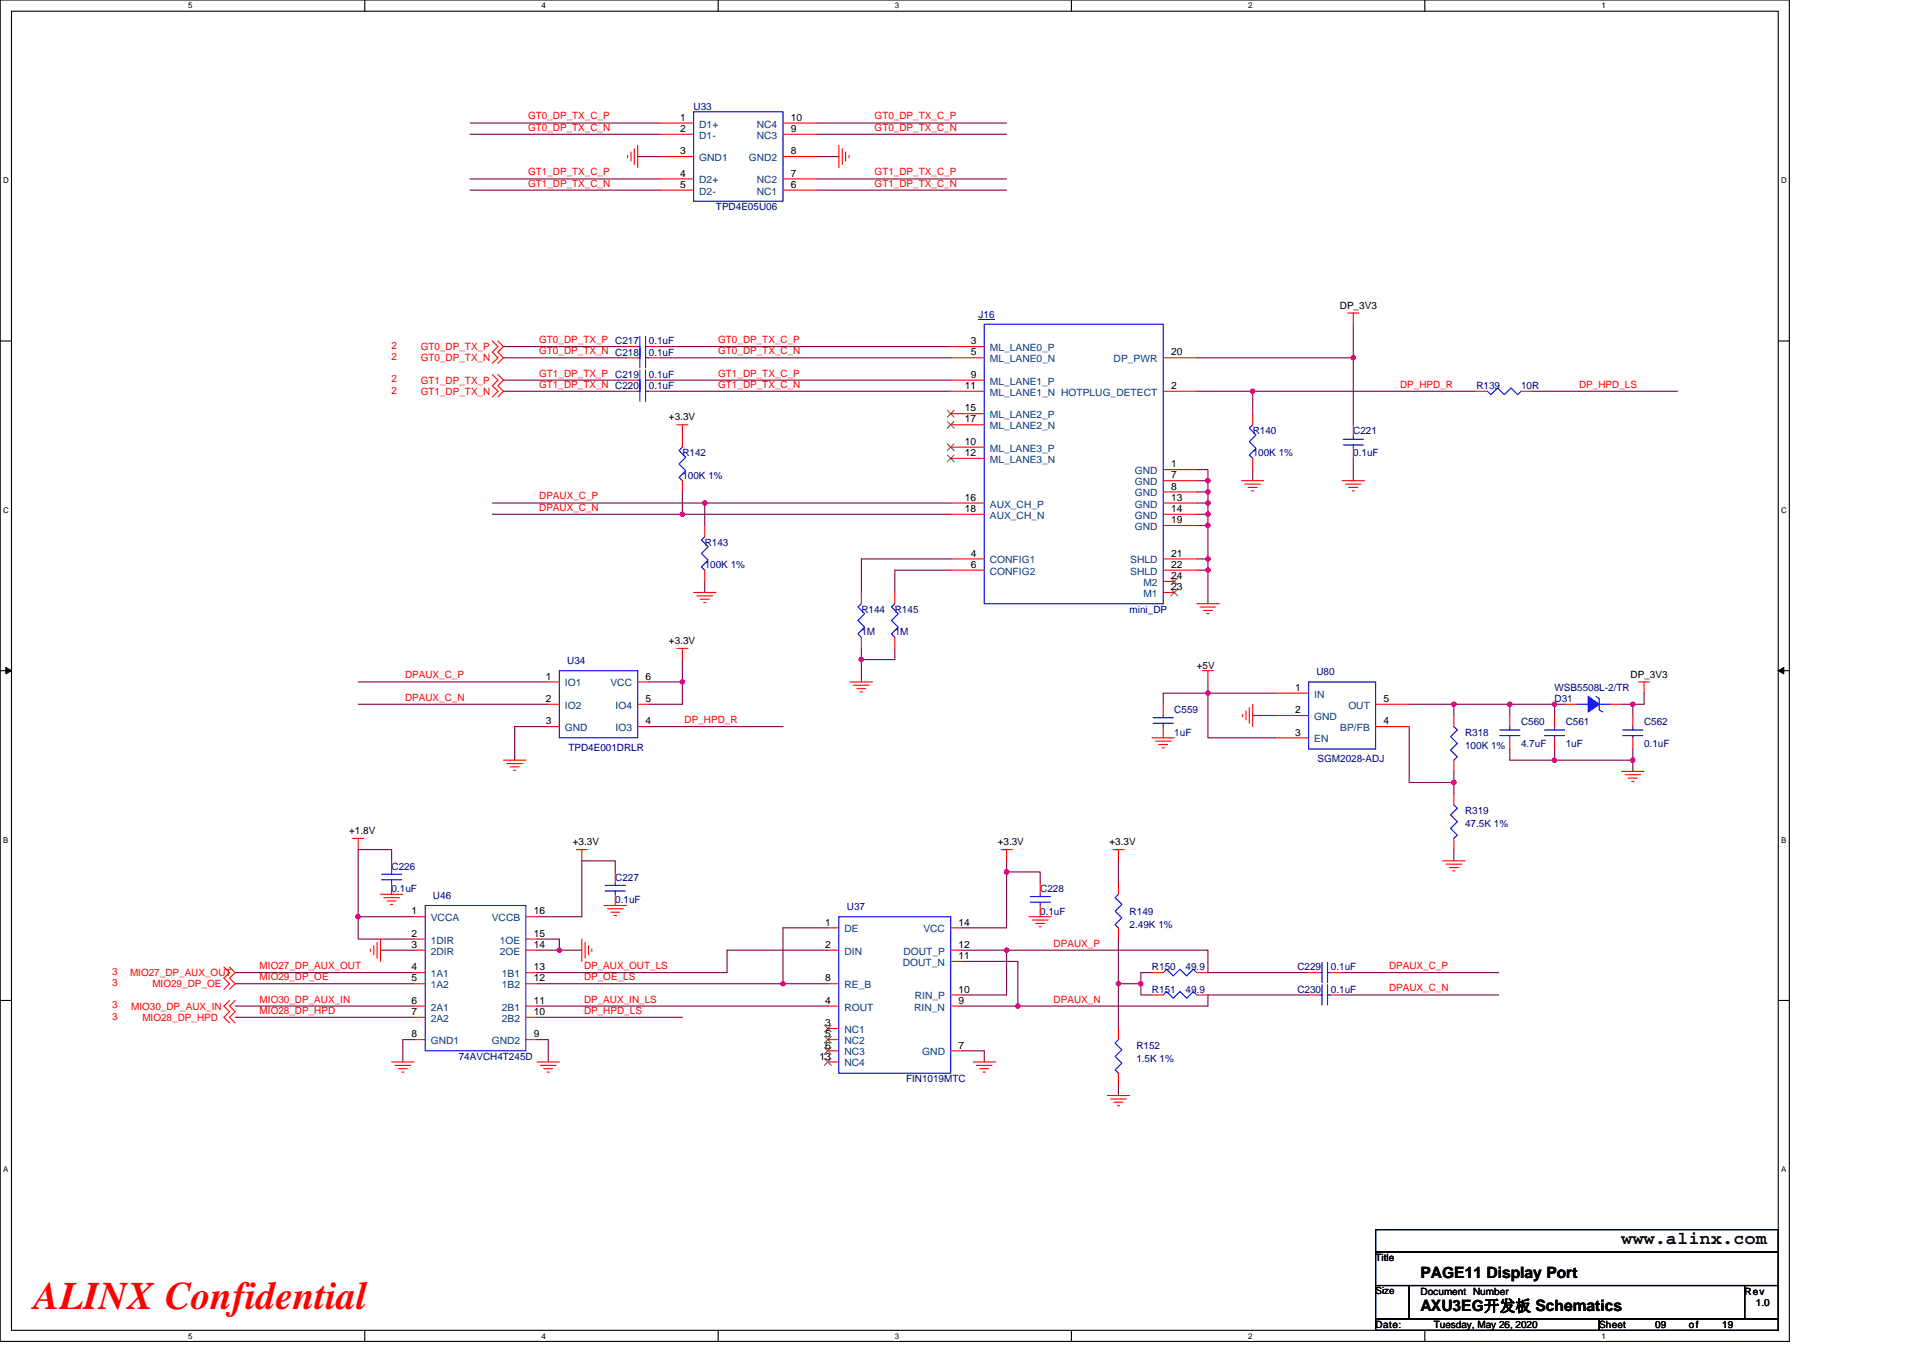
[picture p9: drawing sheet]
<svg xmlns="http://www.w3.org/2000/svg" width="297mm" height="210mm" viewBox="0 0 297 210" stroke-linecap="round" stroke-linejoin="round" font-family="sans-serif">
<path d="M0 0h276.4v207.3h-276.4zM1.8 1.7h272.9v203.8h-272.9z" fill="none" stroke="#000" stroke-width=".17"/>
<g fill="#fff">
<path d="M29.1 .2h.6v1.4h-.6z"/>
<path d="M29.1 205.7h.6v1.4h-.6z"/>
</g>
<path d="M56.3 0v1.7M56.3 205.5v1.8" fill="none" stroke="#000" stroke-width=".17"/>
<g fill="#fff">
<path d="M83.6 .2h.7v1.4h-.7z"/>
<path d="M83.6 205.7h.7v1.4h-.7z"/>
</g>
<path d="M110.9 0v1.7M110.9 205.5v1.8" fill="none" stroke="#000" stroke-width=".17"/>
<g fill="#fff">
<path d="M138.2 .2h.7v1.4h-.7z"/>
<path d="M138.2 205.7h.7v1.4h-.7z"/>
</g>
<path d="M165.5 0v1.7M165.5 205.5v1.8" fill="none" stroke="#000" stroke-width=".17"/>
<g fill="#fff">
<path d="M192.8 .2h.6v1.4h-.6z"/>
<path d="M192.8 205.7h.6v1.4h-.6z"/>
</g>
<path d="M220.1 0v1.7M220.1 205.5v1.8" fill="none" stroke="#000" stroke-width=".17"/>
<g fill="#fff">
<path d="M247.4 .2h.6v1.4h-.6z"/>
<path d="M247.4 205.7h.6v1.4h-.6z"/>
<path d="M.5 27.2h.8v1.4h-.8z"/>
<path d="M275.1 27.2h.9v1.4h-.9z"/>
<path d="M.5 78.1h.8v1.4h-.8z"/>
<path d="M275.1 78.1h.9v1.4h-.9z"/>
</g>
<path d="M0 52.7h1.8M274.7 52.7h1.7" fill="none" stroke="#000" stroke-width=".17"/>
<g fill="#fff">
<path d="M.5 129.1h.8v1.4h-.8z"/>
<path d="M275.1 129.1h.8v1.4h-.8z"/>
</g>
<path d="M0 103.6h1.8M274.7 103.6h1.7" fill="none" stroke="#000" stroke-width=".17"/>
<path d="M.9 103.1l.9 .5-.9 .5zM274.7 103.6l.8-.5v1z" fill="#000" stroke="#000" stroke-width=".15"/>
<g fill="#fff">
<path d="M.5 180h.8v1.4h-.8z"/>
<path d="M275.1 180h.8v1.4h-.8z"/>
</g>
<path d="M0 154.6h1.8M274.7 154.6h1.7M212.5 190h62.2v3.5h-62.2zM212.5 193.5h62.2v5.1h-62.2zM212.5 198.6h5.2v5.2h-5.2zM217.7 198.6h51.8v5.2h-51.8zM269.5 198.6h5.2v5.2h-5.2zM212.5 203.8h34.5v1.7h-34.5zM247 203.8h27.7v1.7h-27.7z" fill="none" stroke="#000" stroke-width=".17"/>
<g fill="none" stroke="#800040" stroke-width=".17">
<path d="M72.6 19h29.4M126.1 19h29.4M72.6 20.7h29.4M72.6 27.6h29.4M72.6 29.4h29.4M98.5 24.2h3.5M126.1 24.2h3.5M126.1 20.7h29.4M126.1 27.6h29.4M126.1 29.4h29.4M77.8 53.6h19M77.8 55.3h19"/>
<path d="M77.8 58.7h19M102 53.6h44.9M102 55.3h44.9M102 58.7h44.9M184.9 55.3h24.1M209 50.1v5.2M209 55.3v10.3M76 79.5h29.4M76 77.7h32.9v3.5M77.8 60.5h19M102 60.5h44.9M105.4 76v3.5"/>
<path d="M105.4 79.5h41.5M108.9 77.7h38M184.9 60.5h8.6M184.9 72.6h1.7v1.7M184.9 79.5h1.7v1.7M184.9 77.7h1.7v1.8M184.9 76h1.7v1.7M184.9 74.3h1.7v1.7M193.5 72.6v1.7M193.5 60.5h34.5M193.5 60.5v3.4M209 70.8v3.5"/>
<path d="M236.7 60.5h22.4M108.9 89.8v1.7M146.9 88.1h-8.7v3.4M146.9 86.4h-13.8v5.1M184.9 88.1h1.7M184.9 86.4h1.7M184.9 81.2h1.7v5.2M186.6 88.1v5.2M186.6 86.4v1.7M55.3 105.4h29.4M55.3 108.8h29.4M84.7 112.3h-5.2v5.2"/>
<path d="M100.2 112.3h20.7M100.2 105.4h5.2M105.4 105.4v3.4h-5.2M105.4 101.9v3.5M133.1 100.2v1.7M133.1 101.9v3.5M138.2 100.2v1.7h-5.1M179.7 108.8v-1.7h6.9v6.9h10.4M186.6 105.4v1.7h10.4M193.5 110.6h3.5M217.7 112.3v8.6h6.9M217.7 108.8h6.9"/>
<path d="M224.6 108.8v1.8M224.6 108.8h8.6M224.6 119.2v1.7M233.2 108.8h6.9M233.2 108.8v1.8M233.2 115.7v1.8h6.9M240.1 108.8h1.7M240.1 108.8v1.8M240.1 115.7v1.8M240.1 117.5h12.1M250.5 108.8h1.7M252.2 108.8v1.8"/>
<path d="M252.2 115.7v1.8M252.2 117.5v1.7M254 107.1v1.7h-1.8M60.5 133v-1.7h-5.2v10.3M95 134.7v-1.7h-5.1v8.6h-7M155.5 134.7v8.7h-6.9M155.5 133v1.7M155.5 134.7h5.2v1.8M172.8 133v3.5M224.6 120.9v1.7M224.6 131.3v1.7M36.3 150.3h27.7"/>
<path d="M36.3 152h27.7M36.3 155.4h27.7M36.3 157.2h27.7M55.3 141.6h8.7M55.3 141.6v3.5h8.7M58.8 146.8h5.2M82.9 157.2h22.5M82.9 155.4h45M82.9 145.1h3.5v1.7M82.9 152h38M82.9 146.8h3.5M86.4 146.8h3.5"/>
<path d="M120.9 152h7M127.9 146.8h-15.6v3.5h-29.4M127.9 143.4h-7v8.6M148.6 146.8h6.9M148.6 148.5h8.6v6.9M148.6 155.4h8.6M155.5 146.8v6.9h-6.9M155.5 146.8h31.1v3.5h15.5M172.8 152h3.4M172.8 145.1v6.9M172.8 152v6.9M176.2 152v1.7h1.7"/>
<path d="M177.9 150.3h-1.7v1.7M202.1 153.7h-15.5v1.7h-29.4M207.3 150.3h24.2M207.3 153.7h24.2M64 160.6h-1.8v3.5M82.9 160.6h1.8v3.5M148.6 162.4h3.4v1.7M172.8 167.6v1.7"/>
</g>
<g fill="#f0f" stroke="#f0f" stroke-width=".17">
<circle cx="108.9" cy="77.7" r=".34"/>
<circle cx="105.4" cy="79.4" r=".33"/>
<circle cx="133" cy="101.9" r=".34"/>
<circle cx="105.4" cy="105.4" r=".33"/>
<circle cx="155.5" cy="134.7" r=".34"/>
<circle cx="155.5" cy="146.8" r=".34"/>
<circle cx="157.2" cy="155.4" r=".34"/>
<circle cx="176.2" cy="152" r=".34"/>
<circle cx="172.8" cy="152" r=".34"/>
<circle cx="55.3" cy="141.6" r=".34"/>
<circle cx="86.4" cy="146.8" r=".34"/>
<circle cx="120.9" cy="152" r=".34"/>
<circle cx="193.5" cy="60.4" r=".34"/>
<circle cx="209" cy="55.3" r=".34"/>
<circle cx="186.6" cy="74.3" r=".34"/>
<circle cx="186.6" cy="88.1" r=".33"/>
<circle cx="186.6" cy="86.4" r=".34"/>
<circle cx="186.6" cy="81.2" r=".34"/>
<circle cx="186.6" cy="77.7" r=".34"/>
<circle cx="186.6" cy="79.4" r=".33"/>
<circle cx="186.6" cy="76" r=".34"/>
<circle cx="240.1" cy="108.8" r=".34"/>
<circle cx="252.2" cy="108.8" r=".34"/>
<circle cx="186.6" cy="107.1" r=".34"/>
<circle cx="233.2" cy="108.8" r=".34"/>
<circle cx="224.6" cy="108.8" r=".34"/>
<circle cx="224.6" cy="120.9" r=".34"/>
<circle cx="252.2" cy="117.5" r=".34"/>
<circle cx="240.1" cy="117.5" r=".34"/>
</g>
<g fill="none" stroke="#f00" stroke-width=".17">
<path d="M102 19h5.1M120.9 19h5.2M96.9 24v.4M97.5 23.5v1.4M98 23v2.4M98.5 22.5v3.4M102 20.7h5.1M102 24.2h5.1M102 27.6h5.1M102 29.4h5.1M120.9 29.4h5.2M120.9 27.6h5.2"/>
<path d="M120.9 20.7h5.2M120.9 24.2h5.2M129.6 22.5v3.4M130.1 23v2.4M130.6 23.5v1.4M131.1 24v.4M76 57.9l.9 .8-.9 .9 .9 .9-.9 .8M76 52.7l.9 .9-.9 .8 .9 .9-.9 .8M76.9 57.9l.9 .8-.9 .9 .9 .9-.9 .8M76.9 52.7l.9 .9-.9 .8 .9 .9-.9 .8M96.8 53.6h1.7M96.8 58.7h1.7"/>
<path d="M96.8 55.3h1.7M100.2 53.6h1.8M100.2 58.7h1.8M100.2 55.3h1.8M146.9 53.6h5.1M146.9 55.3h5.1M146.9 58.7h5.1M179.7 55.3h5.2M208.2 48.4h1.7M209 48.4v1.7M96.8 60.5h1.7M100.2 60.5h1.8"/>
<path d="M104.5 65.6h1.8M105.4 65.6v3.5M105.4 74.3v1.7M146.9 60.5h5.1M146.9 63.9h5.1M146.9 65.6h5.1M146.9 69.1h5.1M146.9 70.8h5.1M146.9 77.7h5.1M146.9 79.5h5.1M179.7 72.6h5.2M179.7 74.3h5.2"/>
<path d="M179.7 77.7h5.2M179.7 60.5h5.2M179.7 76h5.2M179.7 79.5h5.2M191.8 74.3h3.4M192.3 74.8h2.4M192.8 75.3h1.4M193.3 75.8h.4M193.5 70.8v1.8M193.5 63.9v1.7M207.3 74.3h3.5M207.8 74.8h2.4"/>
<path d="M208.3 75.3h1.4M208.9 75.8h.3M209 69.1v1.7M209 65.6v1.8M228 60.5h1.8M234.9 60.5h1.8M107.1 91.5h3.5M107.7 92.1h2.4M108.2 92.6h1.4M108.7 93.1h.3M108.9 88.1v1.7M108.9 81.2v1.7"/>
<path d="M133.1 98.5v1.7M133.1 91.5v1.8M138.2 98.5v1.7M138.2 91.5v1.8M146.9 86.4h5.1M146.9 88.1h5.1M179.7 81.2h5.2M179.7 86.4h5.2M179.7 88.1h5.2M179.7 91.5h1.7M179.7 89.8h1.7M184.9 93.3h3.4"/>
<path d="M185.4 93.8h2.4M185.9 94.3h1.4M186.4 94.8h.4M77.8 117.5h3.4M78.3 118h2.4M78.8 118.5h1.4M79.3 119h.4M84.7 105.4h1.7M84.7 108.8h1.7M84.7 112.3h1.7M98.5 112.3h1.7M98.5 108.8h1.7"/>
<path d="M98.5 105.4h1.7M104.5 100.2h1.8M105.4 100.2v1.7M131.3 105.4h3.5M131.8 105.9h2.5M132.4 106.4h1.3M132.9 106.9h.3M177.9 114h3.5M178.5 114.5h2.4M179 115h1.4M179.5 115.5h.3M179.7 108.8v1.8"/>
<path d="M179.7 112.3v1.7M185.7 103.6h1.7M186.6 103.6v1.8M191.9 110.4v.3M192.5 109.9v1.3M193 109.3v2.5M193.5 108.8v3.5M197 107.1h5.1M197 110.6h5.1M197 114h5.1M212.5 112.3h5.2M212.5 108.8h5.2"/>
<path d="M224.6 110.6v1.7M224.6 117.5v1.7M233.2 114v1.7M233.2 110.6v1.7M240.1 114v1.7M240.1 110.6v1.7M241.8 108.8h1.8M248.8 108.8h1.7M250.5 119.2h3.5M251 119.7h2.4M252.2 114v1.7M252.2 110.6v1.7"/>
<path d="M253.1 105.4h1.7M254 105.4v1.7M54.5 129.5h1.7M55.3 129.5v1.8M58.8 138.2h3.4M59.3 138.7h2.4M59.8 139.2h1.4M60.3 139.7h.4M60.5 133v1.7M60.5 136.5v1.7M89 131.3h1.7M89.9 131.3v1.7"/>
<path d="M93.3 139.9h3.5M95 134.7v1.8M95 138.2v1.7M154.6 131.3h1.8M155.5 131.3v1.7M160.7 136.5v1.7M160.7 139.9v1.7M171.9 131.3h1.7M172.8 131.3v1.7M172.8 136.5v1.7M222.9 133h3.4M223.4 133.5h2.4"/>
<path d="M223.9 134h1.4M224.4 134.6h.4M224.6 122.6v1.8M224.6 129.5v1.8M251.5 120.2h1.4M252 120.7h.4M34.6 149.4l.9 .9-.9 .8 .9 .9-.9 .9M35.5 149.4l.8 .9-.8 .8 .8 .9-.8 .9M35.5 154.6l-.9 .8 .9 .9-.9 .9 .9 .9M36.3 154.6l-.8 .8 .8 .9-.8 .9 .8 .9M57.2 146.6v.4M57.7 146.1v1.4"/>
<path d="M58.2 145.6v2.4M58.8 145.1v3.4M64 141.6h1.7M64 145.1h1.7M64 146.8h1.7M64 150.3h1.7M64 152h1.7M64 155.4h1.7M64 157.2h1.7M81.2 157.2h1.7M81.2 155.4h1.7M81.2 152h1.7"/>
<path d="M81.2 150.3h1.7M81.2 146.8h1.7M81.2 145.1h1.7M81.2 141.6h1.7M89.9 145.1v3.4M90.4 145.6v2.4M90.9 146.1v1.4M91.4 146.6v.4M93.8 140.4h2.5M94.4 140.9h1.3M94.9 141.5h.3M127.9 143.4h1.7"/>
<path d="M127.9 146.8h1.7M127.9 158.9h1.7M127.9 155.4h1.7M127.9 152h1.7M146.9 155.4h1.7M146.9 153.7h1.7M146.9 148.5h1.7M146.9 146.8h1.7M146.9 143.4h1.7M159 141.6h3.4M159.5 142.2h2.4M160 142.7h1.4"/>
<path d="M160.5 143.2h.3M172.8 143.4v1.7M172.8 158.9v1.7M177.9 150.3h1.8M177.9 153.7h1.8M184.9 150.3h1.7M184.9 153.7h1.7M202.1 150.3h1.8M202.1 153.7h1.8M205.6 150.3h1.7M205.6 153.7h1.7M60.5 164.1h3.5"/>
<path d="M61 164.6h2.4M61.5 165.1h1.4M62.1 165.7h.3M64 160.6h1.7M81.2 160.6h1.7M82.9 164.1h3.5M83.5 164.6h2.4M84 165.1h1.4M84.5 165.7h.4M127.9 160.6h1.7M127.9 162.4h1.7M127.9 164.1h1.7"/>
<path d="M146.9 162.4h1.7M150.3 164.1h3.5M150.8 164.6h2.4M151.4 165.1h1.3M151.9 165.7h.3M171 169.3h3.5M171.6 169.8h2.4M172.1 170.3h1.4M172.6 170.8h.3M172.8 165.8v1.8"/>
</g>
<g fill="none" stroke="#00f" stroke-width=".17">
<path d="M107.1 17.3h13.8v13.8h-13.8zM98.5 53.6h.3M98.5 58.7h.3M98.5 55.3h.3M98.8 52v3.1M98.8 57.2v3.1M98.8 53.7v3.1M98.8 58.9v3.1M99.7 52v3.1M99.7 57.2v3.1M99.7 53.7v3.1M99.7 58.9v3.1"/>
<path d="M99.7 53.6h.5M99.7 58.7h.5M99.7 55.3h.5M152 50.1h27.7v43.2h-27.7zM98.5 60.5h.3M99.7 60.5h.5M105.4 69.1l-.5 .5 1 1.1-1 1 1 1-1 1.1 .5 .5M193.5 65.6l-.5 .6 1 1-1 1 1 1.1-1 1 .5 .5M207.5 67.9h3.1M207.5 68.7h3.1M209 68.7v.4M209 67.4v.5"/>
<path d="M229.8 60.5l.5 .5 1-1.1 1.1 1.1 1-1.1 1 1.1 .5-.5M108.9 82.9l-.6 .5 1.1 1.1-1.1 1 1.1 1.1-1.1 1 .6 .5M133.1 93.3l-.6 .5 1.1 1-1.1 1.1 1.1 1-1.1 1 .6 .6M138.2 93.3l-.5 .5 1 1-1 1.1 1 1-1 1 .5 .6M86.4 103.6h12.1v10.4h-12.1zM178.1 111.8h3.1M178.1 110.9h3.1M179.7 110.6v.3M179.7 111.8v.5M202.1 105.4h10.4v10.3h-10.4zM224.6 112.3l.5 .5-1 1 1 1.1-1 1 1 1-.5 .6M231.7 112.8h3.1"/>
<path d="M231.7 113.7h3.1M233.2 113.7v.3M233.2 112.3v.5M238.6 112.8h3.1M238.6 113.7h3.1M240.1 113.7v.3M240.1 112.3v.5M243.6 108.8h1.7M246.5 107.6l.5 .3v1.8l.6 .3M247 108.8h1.8M250.7 112.8h3.1M250.7 113.7h3.1"/>
<path d="M252.2 113.7v.3M252.2 112.3v.5M58.9 135.9h3.2M58.9 135.1h3.2M60.5 134.7v.4M60.5 135.9v.6M65.7 139.9h15.5v22.5h-15.5zM93.5 137.7h3.1M93.5 136.8h3.1M95 136.5v.3M95 137.7v.5M159.1 139.4h3.1"/>
<path d="M159.1 138.5h3.1M160.7 138.2v.3M160.7 139.4v.5M172.8 138.2l-.5 .5 1 1-1 1.1 1 1-1 1.1 .5 .5M224.6 124.4l.5 .5-1 1 1 1.1-1 1 1 1-.5 .5M129.6 141.6h17.3v24.2h-17.3zM179.7 150.3l.5-.5 1 1 1.1-1 1 1 1-1 .6 .5M179.7 153.7l.5-.5 1 1 1.1-1 1 1 1-1 .6 .5M203.9 150.3h.3M203.9 153.7h.3M204.2 148.7v3.1M204.2 152.2v3.1"/>
<path d="M205.1 150.3h.5M205.1 153.7h.5M205.1 148.7v3.1M205.1 152.2v3.1M172.8 160.6l-.5 .6 1 1-1 1 1 1.1-1 1 .5 .5"/>
</g>
<g fill="none" stroke="#804000" stroke-width=".15">
<path d="M146.3 63.4l1.1 1.1M146.3 65.1l1.1 1.1M146.3 68.6l1.1 1M146.3 70.3l1.1 1.1M147.4 63.4l-1.1 1.1M147.4 65.1l-1.1 1.1M147.4 68.6l-1.1 1M147.4 70.3l-1.1 1.1M180.9 91l1 1.1M180.9 89.3l1 1.1M181.9 91l-1 1.1M181.9 89.3l-1 1.1"/>
<path d="M127.4 158.4l1 1M128.4 158.4l-1.1 1M127.4 160.1l1 1.1M127.4 161.9l1 1M127.4 163.6l1 1M128.4 160.1l-1.1 1.1M128.4 161.9l-1.1 1M128.4 163.6l-1.1 1"/>
</g>
<path d="M245.3 107.6l1.7 1.2-1.7 1.2z" fill-rule="evenodd" fill="#00f" stroke="#00f" stroke-width=".17"/>
<path d="M151.2 49.3h2.5" fill="none" stroke="#000080" stroke-width=".15"/>
<text font-size="6" fill="#f00" x="5.2" y="202.3">ALINX Confidential</text>
<text font-size="2.8" x="250.5" y="192.3">www.alinx.com</text>
<g font-size="2.4">
<text x="219.4" y="197.4">PAGE11 Display Port</text>
<text x="219.4" y="202.6">AXU3EG开发板 Schematics</text>
</g>
<g font-size="1.5" fill="#000080">
<text x="107.1" y="17">U33</text>
<text x="110.6" y="32.5">TPD4E05U06</text>
<text x="95" y="53.2">C217</text>
<text x="100.2" y="53.2">0.1uF</text>
<text x="151.2" y="49.1">J16</text>
<text x="95" y="58.4">C219</text>
<text x="100.2" y="58.4">0.1uF</text>
<text x="100.2" y="54.9">0.1uF</text>
<text x="100.2" y="60.1">0.1uF</text>
<text x="228" y="60.1">R139</text>
<text x="234.9" y="60.1">10R</text>
<text x="105.4" y="70.5">R142</text>
<text x="193.5" y="67">R140</text>
<text x="193.5" y="70.5">100K 1%</text>
<text x="209" y="67">C221</text>
<text x="209" y="70.5">0.1uF</text>
<text x="105.4" y="74">100K 1%</text>
<text x="108.9" y="84.3">R143</text>
<text x="108.9" y="87.8">100K 1%</text>
<text x="133.1" y="94.7">R144</text>
<text x="138.2" y="94.7">R145</text>
<text x="174.5" y="94.7">mini_DP</text>
<text x="133.1" y="98.1">1M</text>
<text x="138.2" y="98.1">1M</text>
<text x="87.6" y="102.6">U34</text>
<text x="203.3" y="104.4">U80</text>
<text x="240.1" y="106.8">WSB5508L-2/TR</text>
<text x="181.4" y="110.2">C559</text>
<text x="181.4" y="113.7">1uF</text>
<text x="226.3" y="113.7">R318</text>
<text x="234.9" y="112">C560</text>
<text x="240.1" y="108.5">D31</text>
<text x="241.8" y="112">C561</text>
<text x="254" y="112">C562</text>
<text x="87.8" y="116.1">TPD4E001DRLR</text>
<text x="203.5" y="117.8">SGM2028-ADJ</text>
<text x="226.3" y="115.7">100K 1%</text>
<text x="234.9" y="115.4">4.7uF</text>
<text x="241.8" y="115.4">1uF</text>
<text x="254" y="115.4">0.1uF</text>
<text x="226.3" y="125.8">R319</text>
<text x="226.3" y="127.8">47.5K 1%</text>
<text x="60.5" y="134.4">C226</text>
<text x="60.5" y="137.9">0.1uF</text>
<text x="95" y="136.1">C227</text>
<text x="160.7" y="137.9">C228</text>
<text x="66.9" y="138.9">U46</text>
<text x="95" y="139.6">0.1uF</text>
<text x="130.8" y="140.6">U37</text>
<text x="160.7" y="141.3">0.1uF</text>
<text x="174.5" y="141.3">R149</text>
<text x="174.5" y="143.4">2.49K 1%</text>
<text x="177.9" y="149.9">R150</text>
<text x="183.1" y="149.9">49.9</text>
<text x="200.4" y="149.9">C229</text>
<text x="205.6" y="149.9">0.1uF</text>
<text x="177.9" y="153.4">R151</text>
<text x="183.1" y="153.4">49.9</text>
<text x="200.4" y="153.4">C230</text>
<text x="205.6" y="153.4">0.1uF</text>
<text x="70.9" y="163.8">74AVCH4T245D</text>
<text x="140" y="167.2">FIN1019MTC</text>
<text x="175.5" y="162">R152</text>
<text x="175.5" y="164.1">1.5K 1%</text>
</g>
<g font-size="1.5" fill="#f00">
<text x="81.6" y="18.5">GT0_DP_TX_C_P</text>
<text x="81.6" y="20.2">GT0_DP_TX_C_N</text>
<text x="135.1" y="18.5">GT0_DP_TX_C_P</text>
<text x="135.1" y="20.2">GT0_DP_TX_C_N</text>
<text x="81.6" y="27.1">GT1_DP_TX_C_P</text>
<text x="81.6" y="28.8">GT1_DP_TX_C_N</text>
<text x="135.1" y="27.1">GT1_DP_TX_C_P</text>
<text x="135.1" y="28.8">GT1_DP_TX_C_N</text>
<text x="60.5" y="53.9">2</text>
<text x="83.3" y="53">GT0_DP_TX_P</text>
<text x="110.9" y="53">GT0_DP_TX_C_P</text>
<text x="60.5" y="55.6">2</text>
<text x="60.5" y="59.1">2</text>
<text x="65" y="54.1">GT0_DP_TX_P</text>
<text x="65" y="55.8">GT0_DP_TX_N</text>
<text x="65" y="59.3">GT1_DP_TX_P</text>
<text x="83.3" y="54.7">GT0_DP_TX_N C218</text>
<text x="83.3" y="58.2">GT1_DP_TX_P</text>
<text x="83.3" y="59.9">GT1_DP_TX_N C220</text>
<text x="110.9" y="54.7">GT0_DP_TX_C_N</text>
<text x="110.9" y="58.2">GT1_DP_TX_C_P</text>
<text x="110.9" y="59.9">GT1_DP_TX_C_N</text>
<text x="216.3" y="59.9">DP_HPD_R</text>
<text x="243.9" y="59.9">DP_HPD_LS</text>
<text x="60.5" y="60.8">2</text>
<text x="65" y="61">GT1_DP_TX_N</text>
<text x="83.3" y="77.2">DPAUX_C_P</text>
<text x="83.3" y="78.9">DPAUX_C_N</text>
<text x="62.6" y="104.8">DPAUX_C_P</text>
<text x="62.6" y="108.3">DPAUX_C_N</text>
<text x="105.7" y="111.7">DP_HPD_R</text>
<text x="40.1" y="149.7">MIO27_DP_AUX_OUT</text>
<text x="90.2" y="149.7">DP_AUX_OUT_LS</text>
<text x="162.7" y="146.3">DPAUX_P</text>
<text x="214.6" y="149.7">DPAUX_C_P</text>
<text x="17.3" y="155.8">3</text>
<text x="17.3" y="150.6">3</text>
<text x="17.3" y="152.4">3</text>
<text x="20.1" y="150.8">MIO27_DP_AUX_OUT</text>
<text x="20.3" y="156">MIO30_DP_AUX_IN</text>
<text x="23.5" y="152.5">MIO29_DP_OE</text>
<text x="40.1" y="151.4">MIO29_DP_OE</text>
<text x="40.1" y="154.9">MIO30_DP_AUX_IN</text>
<text x="90.2" y="154.9">DP_AUX_IN_LS</text>
<text x="90.2" y="151.4">DP_OE_LS</text>
<text x="162.7" y="154.9">DPAUX_N</text>
<text x="214.6" y="153.2">DPAUX_C_N</text>
<text x="17.3" y="157.5">3</text>
<text x="22" y="157.7">MIO28_DP_HPD</text>
<text x="40.1" y="156.6">MIO28_DP_HPD</text>
<text x="90.2" y="156.6">DP_HPD_LS</text>
</g>
<g font-size="1.5">
<text x="105" y="18.6">1</text>
<text x="105" y="20.4">2</text>
<text x="105" y="23.8">3</text>
<text x="122.1" y="23.8">8</text>
<text x="122.1" y="20.4">9</text>
<text x="122.1" y="18.6">10</text>
<text x="105" y="27.3">4</text>
<text x="105" y="29">5</text>
<text x="122.1" y="29">6</text>
<text x="122.1" y="27.3">7</text>
<text x="207" y="47.7">DP_3V3</text>
<text x="149.9" y="53.2">3</text>
<text x="149.9" y="54.9">5</text>
<text x="149.9" y="58.4">9</text>
<text x="180.9" y="54.9">20</text>
<text x="103.3" y="65">+3.3V</text>
<text x="149.1" y="60.1">11</text>
<text x="149.1" y="63.6">15</text>
<text x="149.1" y="65.3">17</text>
<text x="180.9" y="60.1">2</text>
<text x="149.1" y="68.7">10</text>
<text x="149.1" y="70.5">12</text>
<text x="149.1" y="77.4">16</text>
<text x="180.9" y="72.2">1</text>
<text x="180.9" y="73.9">7</text>
<text x="180.9" y="77.4">13</text>
<text x="180.9" y="75.6">8</text>
<text x="149.1" y="79.1">18</text>
<text x="180.9" y="80.8">19</text>
<text x="180.9" y="79.1">14</text>
<text x="149.9" y="86">4</text>
<text x="149.9" y="87.7">6</text>
<text x="180.9" y="89.5">24</text>
<text x="180.9" y="86">21</text>
<text x="180.9" y="87.7">22</text>
<text x="180.9" y="91.2">23</text>
<text x="103.3" y="99.5">+3.3V</text>
<text x="84.3" y="105">1</text>
<text x="99.7" y="105">6</text>
<text x="184.9" y="103.3">+5V</text>
<text x="200" y="106.7">1</text>
<text x="251.9" y="104.7">DP_3V3</text>
<text x="84.3" y="108.5">2</text>
<text x="84.3" y="111.9">3</text>
<text x="99.7" y="111.9">4</text>
<text x="99.7" y="108.5">5</text>
<text x="200" y="110.2">2</text>
<text x="200" y="113.6">3</text>
<text x="213.7" y="111.9">4</text>
<text x="213.7" y="108.5">5</text>
<text x="53.9" y="128.9">+1.8V</text>
<text x="88.5" y="130.6">+3.3V</text>
<text x="154.1" y="130.6">+3.3V</text>
<text x="171.4" y="130.6">+3.3V</text>
<text x="63.6" y="141.3">1</text>
<text x="82.4" y="141.3">16</text>
<text x="127.5" y="143">1</text>
<text x="148.1" y="143">14</text>
<text x="63.6" y="144.7">2</text>
<text x="63.6" y="146.5">3</text>
<text x="63.6" y="149.9">4</text>
<text x="82.4" y="149.9">13</text>
<text x="82.4" y="146.5">14</text>
<text x="82.4" y="144.7">15</text>
<text x="127.5" y="146.5">2</text>
<text x="148.1" y="146.5">12</text>
<text x="148.1" y="148.2">11</text>
<text x="63.6" y="151.6">5</text>
<text x="63.6" y="155.1">6</text>
<text x="82.4" y="155.1">11</text>
<text x="82.4" y="151.6">12</text>
<text x="127.5" y="155.1">4</text>
<text x="127.5" y="151.6">8</text>
<text x="148.1" y="155.1">9</text>
<text x="148.1" y="153.4">10</text>
<text x="63.6" y="156.8">7</text>
<text x="63.6" y="160.3">8</text>
<text x="82.4" y="156.8">10</text>
<text x="82.4" y="160.3">9</text>
<text x="127.5" y="158.6">3</text>
<text x="127.5" y="160.3">5</text>
<text x="126.6" y="163.7">13</text>
<text x="127.5" y="162">6</text>
<text x="148.1" y="162">7</text>
<text x="212.5" y="194.9">Title</text>
<text x="212.5" y="200">Size</text>
<text x="219.4" y="200">Document Number</text>
<text x="269.5" y="200">Rev</text>
<text x="271.2" y="201.8">1.0</text>
<text x="212.5" y="205.2">Date:</text>
<text x="221.5" y="205.2">Tuesday, May 26, 2020</text>
<text x="247" y="205.2">Sheet</text>
<text x="255.7" y="205.2">09</text>
<text x="260.9" y="205.2">of</text>
<text x="266" y="205.2">19</text>
</g>
<g font-size="1.5" fill="#004080">
<text x="108" y="19.7">D1+</text>
<text x="108" y="21.4">D1-</text>
<text x="116.9" y="21.4">NC3</text>
<text x="116.9" y="19.7">NC4</text>
<text x="108" y="24.9">GND1</text>
<text x="108" y="28.3">D2+</text>
<text x="115.7" y="24.9">GND2</text>
<text x="116.9" y="28.3">NC2</text>
<text x="108" y="30.1">D2-</text>
<text x="116.9" y="30.1">NC1</text>
<text x="152.9" y="54.3">ML_LANE0_P</text>
<text x="152.9" y="56">ML_LANE0_N</text>
<text x="152.9" y="59.4">ML_LANE1_P</text>
<text x="172" y="56">DP_PWR</text>
<text x="152.9" y="61.2">ML_LANE1_N HOTPLUG_DETECT</text>
<text x="152.9" y="64.6">ML_LANE2_P</text>
<text x="152.9" y="66.3">ML_LANE2_N</text>
<text x="152.9" y="69.8">ML_LANE3_P</text>
<text x="152.9" y="71.5">ML_LANE3_N</text>
<text x="175.3" y="73.3">GND</text>
<text x="175.3" y="75">GND</text>
<text x="175.3" y="76.7">GND</text>
<text x="152.9" y="78.4">AUX_CH_P</text>
<text x="152.9" y="80.2">AUX_CH_N</text>
<text x="175.3" y="78.4">GND</text>
<text x="175.3" y="81.9">GND</text>
<text x="175.3" y="80.2">GND</text>
<text x="152.9" y="87.1">CONFIG1</text>
<text x="152.9" y="88.8">CONFIG2</text>
<text x="174.6" y="87.1">SHLD</text>
<text x="174.6" y="88.8">SHLD</text>
<text x="176.6" y="92.2">M1</text>
<text x="176.6" y="90.5">M2</text>
<text x="87.3" y="106.1">IO1</text>
<text x="94.3" y="106.1">VCC</text>
<text x="203" y="107.8">IN</text>
<text x="87.3" y="109.5">IO2</text>
<text x="87.3" y="113">GND</text>
<text x="95.1" y="113">IO3</text>
<text x="95.1" y="109.5">IO4</text>
<text x="203" y="111.3">GND</text>
<text x="207" y="113">BP/FB</text>
<text x="208.3" y="109.5">OUT</text>
<text x="203" y="114.7">EN</text>
<text x="66.5" y="142.3">VCCA</text>
<text x="76" y="142.3">VCCB</text>
<text x="66.5" y="145.8">1DIR</text>
<text x="66.5" y="147.5">2DIR</text>
<text x="77.2" y="147.5">2OE</text>
<text x="77.2" y="145.8">1OE</text>
<text x="130.4" y="144.1">DE</text>
<text x="130.4" y="147.5">DIN</text>
<text x="139.5" y="149.2">DOUT_N</text>
<text x="139.5" y="147.5">DOUT_P</text>
<text x="142.6" y="144.1">VCC</text>
<text x="66.5" y="151">1A1</text>
<text x="66.5" y="152.7">1A2</text>
<text x="77.5" y="152.7">1B2</text>
<text x="77.5" y="151">1B1</text>
<text x="130.4" y="152.7">RE_B</text>
<text x="141.3" y="154.4">RIN_P</text>
<text x="66.5" y="156.1">2A1</text>
<text x="66.5" y="157.9">2A2</text>
<text x="66.5" y="161.3">GND1</text>
<text x="76" y="161.3">GND2</text>
<text x="77.5" y="157.9">2B2</text>
<text x="77.5" y="156.1">2B1</text>
<text x="130.4" y="159.6">NC1</text>
<text x="130.4" y="156.1">ROUT</text>
<text x="130.4" y="161.3">NC2</text>
<text x="141.2" y="156.1">RIN_N</text>
<text x="130.4" y="163.1">NC3</text>
<text x="130.4" y="164.8">NC4</text>
<text x="142.5" y="163.1">GND</text>
</g>
<g font-size="1.2">
<text x="29.1" y="1.3">5</text>
<text x="83.6" y="1.3">4</text>
<text x="138.2" y="1.3">3</text>
<text x="192.8" y="1.3">2</text>
<text x="247.4" y="1.3">1</text>
<text x=".5" y="28.3">D</text>
<text x="275.1" y="28.3">D</text>
<text x=".5" y="79.2">C</text>
<text x="275.1" y="79.2">C</text>
<text x=".5" y="130.2">B</text>
<text x="275.1" y="130.2">B</text>
<text x=".5" y="181.1">A</text>
<text x="275.1" y="181.1">A</text>
<text x="29.1" y="206.8">5</text>
<text x="83.6" y="206.8">4</text>
<text x="138.2" y="206.8">3</text>
<text x="192.8" y="206.8">2</text>
<text x="247.4" y="206.8">1</text>
</g>
</svg>
